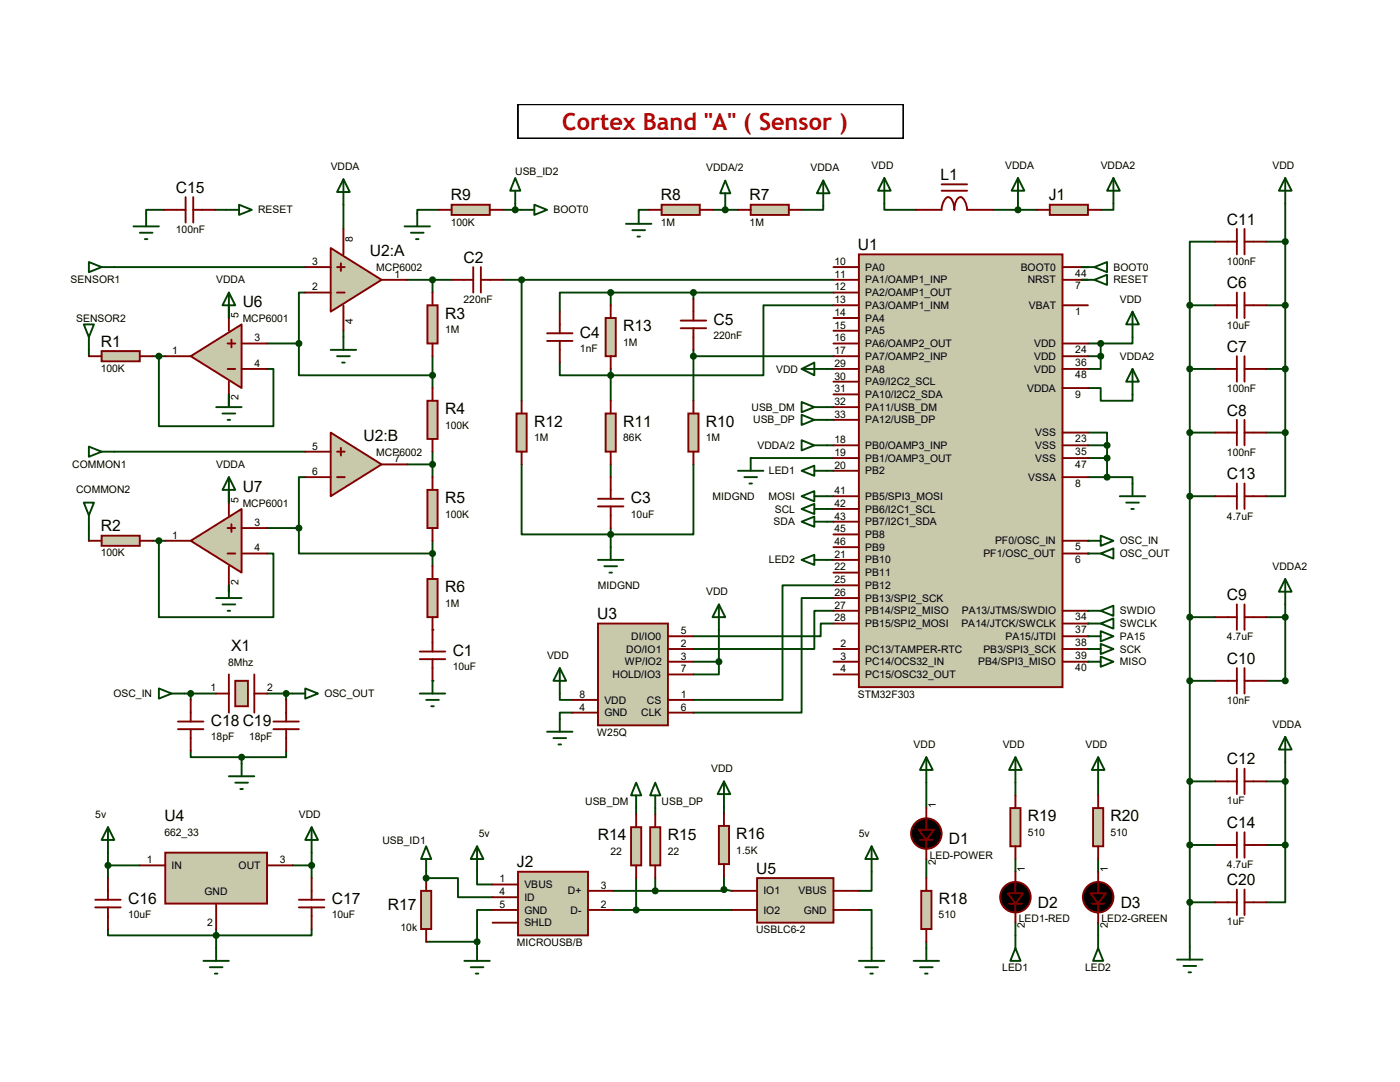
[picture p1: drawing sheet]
<svg xmlns="http://www.w3.org/2000/svg" width="279mm" height="216mm" viewBox="0 0 279 216" stroke-linecap="round" stroke-linejoin="round" font-family="sans-serif">
<path d="M103.3 20.8h77v6.8h-77z" fill="none" stroke="#000" stroke-width=".42"/>
<circle cx="86.3" cy="125.7" r=".19" fill="#004000"/>
<g fill="none" stroke="#004000" stroke-width=".38">
<path d="M68.5 40.9v4.8M81.2 55.8h8.9M86.3 55.8v2.6M86.3 71.1v6.3M111.7 72.3v2.6h10.2M121.9 73.6v6.4M81.2 92.7h5.1M86.3 90.1v5.1M104.1 92.7v13.9h17.8M121.9 92.7v2.5M138.4 92.7v13.9h-16.5M86.3 107.9v5.1"/>
<path d="M121.9 105.4v1.2"/>
</g>
<circle cx="86.3" cy="135.8" r=".19" fill="#004000"/>
<g fill="none" stroke="#004000" stroke-width=".38">
<path d="M22.8 53.3h38.1M100.3 55.8h66M104.1 55.8v24.2M121.9 58.4h-10.2v3.8M121.9 58.4v2.5M121.9 58.4h44.4M129.5 41.9h-2v.2M138.4 58.4v1.2M142.2 41.9h5.1M144.7 41.1v.8M164.3 41.1v.8h-4.3M176.5 40.6v1.3h6.3"/>
<path d="M198.1 41.9h8.9M203.2 40.6v1.3M222.2 40.6v1.3h-2.5M242.5 48.2h-5.1v12.7M252.7 48.2h3.8M256.5 40.6v33h-3.8M68.5 66v1.3M138.4 69.8v10.2M138.4 71.1h27.9M166.3 60.9h-13.9v14h-30.5M217.1 77.4h2.6v2.6h6.3v-1.3M217.1 71.1h2.6"/>
<path d="M217.1 68.5h2.6M219.7 71.1v2.5h-2.6M219.7 68.5v2.6M226 67.3v1.2h-6.3M237.4 73.6h5.1M237.4 60.9v25.4h5.1M237.4 60.9h5.1M252.7 60.9h3.8M22.8 90.1h38.1M149.8 91.4h16.5M165.1 88.9h1.2M165.1 81.2h1.2"/>
<path d="M165.1 83.8h1.2M217.1 86.3h3.8v2.6M217.1 88.9h3.8M217.1 91.4h3.8M217.1 95.2h3.8M220.9 95.2h5.1v1.3M220.9 88.9v6.3M17.7 105.4v2.5M121.9 106.6v2.6M237.4 135.8h5.1M242.5 123.1h-5.1v32.8h5.1M252.7 123.1h3.8"/>
<path d="M256.5 120.6v15.2h-3.8"/>
</g>
<g fill="#004000">
<circle cx="217.1" cy="121.9" r=".19"/>
<circle cx="217.1" cy="124.4" r=".19"/>
</g>
<g fill="none" stroke="#004000" stroke-width=".38">
<path d="M32.7 41.9h-3.5v.7M42.9 41.9h2.3M87.6 41.9h-4.3v.7M100.3 41.9h3.8M102.8 40.6v1.3M215.9 53.3h1.2M215.9 55.8h1.2M165.1 73.6h1.2M256.5 73.6v12.7M237.4 86.3v36.8M237.4 99h5.1M252.7 86.3h3.8"/>
<path d="M256.5 86.3v12.7h-3.8M166.3 116.8h-10.1v22.9h-17.8M166.3 119.3h-6.3v22.9h-21.6M111.7 138.4v1.3h2.6M138.4 132h5.1M143.5 132v2.6h-5.1M143.5 125.7v6.3M166.3 124.4h-2.5v2.6h-25.4M166.3 121.9h-3.8v7.6h-24.1M114.3 142.2h-2.6v1.3M237.4 155.9v12.7h5.1M256.5 152.1v3.8h-3.8"/>
<path d="M21.5 170.1v5.1M21.5 172.7h6.4M58.4 172.7h3.8M62.2 170.1v5.1M85 173.9v1.3h6.4v3.8h6.9M95.2 173.9v2.6h3.1M122.4 177.8h8.4M127 161.2v1.3M127 175.2v6.4M130.8 161.2v1.3M130.8 175.2v2.6M144.5 177.5v.3h-13.7"/>
<path d="M144.5 177.5l1.5 .3M144.5 161v1.3M144.5 175v2.5M173.9 173.9v3.9h-2.5M21.5 185.4v1.2h40.7v-1.2M43.1 185.4v3.8M122.4 181.6h23.6M171.4 181.6h2.5v7.6"/>
</g>
<circle cx="85" cy="175.2" r=".19" fill="#004000"/>
<path d="M36.8 138.4h6.3M38.1 138.4v1.3M53.3 138.4h5.1M57.1 138.4v1.3M38.1 149.8v1.3h10.1M48.2 151.1v1.3M57.1 149.8v1.3h-8.9M184.9 156.2v5M184.9 171.4v3.8M184.9 187.9v1.3" fill="none" stroke="#004000" stroke-width=".38"/>
<g fill="#004000">
<circle cx="217.1" cy="110.4" r=".19"/>
<circle cx="217.1" cy="107.9" r=".19"/>
</g>
<path d="M165.1 99h1.2M165.1 101.6h1.2M165.1 104.1h1.2" fill="none" stroke="#004000" stroke-width=".38"/>
<g fill="#004000">
<circle cx="217.1" cy="129.5" r=".19"/>
<circle cx="217.1" cy="132" r=".19"/>
<circle cx="217.1" cy="127" r=".19"/>
</g>
<g fill="none" stroke="#004000" stroke-width=".38">
<path d="M60.9 58.4h-1.3v10.1M17.7 69.8v1.3M30.4 71.1h2.6M31.7 71.1v13.9h22.9v-11.4h-1.3M45.7 60.9v2.6M45.7 78.7v2.5M53.3 68.5h6.3M59.6 68.5v6.4h26.7M45.7 97.7v2.6M60.9 95.2h-1.3v10.2M165.1 93.9h1.2M30.4 107.9h2.6"/>
<path d="M31.7 107.9v15.2h22.9v-12.7h-1.3M45.7 116.8v1.3M53.3 105.4h6.3M59.6 105.4v5h26.7M165.1 111.7h1.2M202.6 156.2v2.5M219.2 156.2v2.5M256.5 155.9v12.7M202.6 171.4v2.5M219.2 171.4v2.5M237.4 168.6v20.3M252.7 168.6h3.8"/>
<path d="M256.5 168.6v11.4h-3.8M85 187.9h10.2M95.2 187.9v1.3M98.3 181.6h-3.1v6.3M202.6 184.1v2.5M219.2 184.1v2.5M237.4 180h5.1"/>
</g>
<path d="M66 49.5l10.2 6.3-10.2 6.4z" fill="#c8c8aa" stroke="#800000" stroke-width=".38"/>
<path d="M60.9 58.4h5.1M60.9 53.3h5.1M67.3 58.4h1.5M67.3 53.3h1.5M68 52.5v1.6M68.5 45.7v5.1M76.2 55.8h5M68.5 60.9v5.1" fill="none" stroke="#800000" stroke-width=".38"/>
<path d="M66 86.3l10.2 6.4-10.2 6.3z" fill="#c8c8aa" stroke="#800000" stroke-width=".38"/>
<path d="M60.9 95.2h5.1M60.9 90.1h5.1M67.3 95.2h1.5M67.3 90.1h1.5M68 89.4v1.5M76.2 92.7h5" fill="none" stroke="#800000" stroke-width=".38"/>
<path d="M20.3 106.9h7.6v2h-7.6z" fill="#c8c8aa" stroke="#800000" stroke-width=".38"/>
<path d="M17.7 107.9h2.6M27.9 107.9h2.5" fill="none" stroke="#800000" stroke-width=".38"/>
<path d="M85.3 60.9h2v7.6h-2z" fill="#c8c8aa" stroke="#800000" stroke-width=".38"/>
<path d="M86.3 58.4v2.5M86.3 68.5v2.6" fill="none" stroke="#800000" stroke-width=".38"/>
<path d="M85.3 80h2v7.6h-2z" fill="#c8c8aa" stroke="#800000" stroke-width=".38"/>
<path d="M86.3 77.4v2.6M86.3 87.6v2.5" fill="none" stroke="#800000" stroke-width=".38"/>
<path d="M85.3 97.7h2v7.7h-2z" fill="#c8c8aa" stroke="#800000" stroke-width=".38"/>
<path d="M86.3 95.2v2.5M86.3 105.4v2.5" fill="none" stroke="#800000" stroke-width=".38"/>
<path d="M85.3 115.5h2v7.6h-2z" fill="#c8c8aa" stroke="#800000" stroke-width=".38"/>
<path d="M86.3 113v2.5M86.3 123.1v2.6" fill="none" stroke="#800000" stroke-width=".38"/>
<path d="M149.8 40.9h7.6v2h-7.6z" fill="#c8c8aa" stroke="#800000" stroke-width=".38"/>
<path d="M147.3 41.9h2.5M157.4 41.9h2.6" fill="none" stroke="#800000" stroke-width=".38"/>
<path d="M132 40.9h7.7v2h-7.7z" fill="#c8c8aa" stroke="#800000" stroke-width=".38"/>
<path d="M129.5 41.9h2.5M139.7 41.9h2.5" fill="none" stroke="#800000" stroke-width=".38"/>
<path d="M137.4 82.5h2v7.6h-2z" fill="#c8c8aa" stroke="#800000" stroke-width=".38"/>
<path d="M138.4 80v2.5M138.4 90.1v2.6" fill="none" stroke="#800000" stroke-width=".38"/>
<path d="M120.9 82.5h2v7.6h-2z" fill="#c8c8aa" stroke="#800000" stroke-width=".38"/>
<path d="M121.9 80v2.5M121.9 90.1v2.6" fill="none" stroke="#800000" stroke-width=".38"/>
<path d="M103.1 82.5h2v7.6h-2z" fill="#c8c8aa" stroke="#800000" stroke-width=".38"/>
<path d="M90.1 55.8h4.3M94.4 53.3v5.1M96 53.3v5.1M96 55.8h4.3M104.1 80v2.5M104.1 90.1v2.6M83.8 131.5h5.1M83.8 130h5.1M86.3 125.7v4.3M86.3 131.5v4.3" fill="none" stroke="#800000" stroke-width=".38"/>
<g fill="#004000" stroke="#004000" stroke-width=".38">
<circle cx="86.3" cy="74.9" r=".51"/>
<circle cx="86.3" cy="92.7" r=".51"/>
<circle cx="86.3" cy="110.4" r=".51"/>
<circle cx="86.3" cy="55.8" r=".51"/>
</g>
<path d="M120.9 63.5h2v7.6h-2z" fill="#c8c8aa" stroke="#800000" stroke-width=".38"/>
<g fill="none" stroke="#800000" stroke-width=".38">
<path d="M138.4 59.6v4.4M109.2 68h5.1M109.2 66.5h5.1M111.7 62.2v4.3M111.7 68v4.3M121.9 60.9v2.6M121.9 71.1v2.5M135.8 65.5h5.1M135.8 64h5.1M138.4 65.5v4.3M119.3 99.5h5.1M121.9 95.2v4.3"/>
<path d="M119.3 101h5.1M121.9 101v4.4"/>
</g>
<g fill="#004000" stroke="#004000" stroke-width=".38">
<circle cx="121.9" cy="74.9" r=".51"/>
<circle cx="121.9" cy="106.6" r=".51"/>
<circle cx="121.9" cy="58.4" r=".51"/>
<circle cx="144.7" cy="41.9" r=".51"/>
<circle cx="104.1" cy="55.8" r=".51"/>
</g>
<path d="M68.5 35.8l1.3 2.5h-2.5zM68.5 35.8v5.1M144.7 36l1.1 2.6h-2.1zM144.7 38.6v2.5M66 69.8h5.1M67.3 71.1h2.5M68.3 72.3h.5M68.5 67.3v2.5M83.8 138.4h5.1M85 139.7h2.6M86.3 135.8v2.6M86.1 140.9h.5" fill="none" stroke="#004000" stroke-width=".38"/>
<path d="M171.4 50.8h40.6v86.3h-40.6z" fill="#c8c8aa" stroke="#800000" stroke-width=".38"/>
<g fill="none" stroke="#800000" stroke-width=".38">
<path d="M187.9 38.1h5.1M187.9 36.8h5.1M166.3 53.3h5.1M166.3 55.8h5.1M166.3 58.4h5.1M182.8 41.9h5.1a2.69 2.69 0 0 1 1.3-2.6 2.31 2.31 0 0 1 1.3 2.6 2.31 2.31 0 0 1 1.2-2.6 2.69 2.69 0 0 1 1.3 2.6h5.1M212 53.3h5.1M212 55.8h5.1M242.5 48.2h4.3M246.8 45.7v5.1M246.8 58.4v5.1M248.4 45.7v5.1"/>
<path d="M248.4 58.4v5.1M248.4 48.2h4.3M166.3 63.5h5.1M166.3 60.9h5.1M166.3 66h5.1M166.3 68.5h5.1M166.3 71.1h5.1M166.3 73.6h5.1M166.3 76.2h5.1M166.3 78.7h5.1M212 60.9h5.1M212 68.5h5.1"/>
<path d="M212 71.1h5.1M212 73.6h5.1M212 77.4h5.1M242.5 60.9h4.3M242.5 73.6h4.3M246.8 71.1v5.1M248.4 60.9h4.3M248.4 73.6h4.3M248.4 71.1v5.1M166.3 81.2h5.1M166.3 83.8h5.1M166.3 88.9h5.1"/>
<path d="M166.3 91.4h5.1M166.3 93.9h5.1M166.3 99h5.1M212 88.9h5.1M212 91.4h5.1M212 86.3h5.1M212 95.2h5.1M242.5 86.3h4.3M246.8 83.8v5.1M248.4 86.3h4.3M248.4 83.8v5.1M166.3 101.6h5.1"/>
<path d="M166.3 104.1h5.1M166.3 106.6h5.1M166.3 109.2h5.1M166.3 111.7h5.1M166.3 114.3h5.1M166.3 116.8h5.1M166.3 119.3h5.1M212 107.9h5.1M212 110.4h5.1M166.3 121.9h5.1M166.3 124.4h5.1M166.3 129.5h5.1"/>
<path d="M166.3 132h5.1M166.3 134.6h5.1M212 121.9h5.1M212 124.4h5.1M212 129.5h5.1M212 132h5.1M212 127h5.1M242.5 123.1h4.3M242.5 135.8h4.3M246.8 120.6v5.1M246.8 133.3v5.1M248.4 120.6v5.1"/>
<path d="M248.4 133.3v5.1M248.4 123.1h4.3M248.4 135.8h4.3M242.5 155.9h4.3M246.8 153.4v5.1M248.4 153.4v5.1M248.4 155.9h4.3"/>
</g>
<g fill="#004000" stroke="#004000" stroke-width=".38">
<circle cx="138.4" cy="58.4" r=".51"/>
<circle cx="138.4" cy="71.1" r=".51"/>
<circle cx="219.7" cy="68.5" r=".51"/>
<circle cx="219.7" cy="71.1" r=".51"/>
<circle cx="220.9" cy="95.2" r=".51"/>
<circle cx="220.9" cy="91.4" r=".51"/>
<circle cx="220.9" cy="88.9" r=".51"/>
<circle cx="237.4" cy="73.6" r=".51"/>
<circle cx="237.4" cy="86.3" r=".51"/>
<circle cx="237.4" cy="123.1" r=".51"/>
<circle cx="237.4" cy="135.8" r=".51"/>
<circle cx="256.5" cy="60.9" r=".51"/>
<circle cx="256.5" cy="73.6" r=".51"/>
<circle cx="256.5" cy="123.1" r=".51"/>
<circle cx="256.5" cy="48.2" r=".51"/>
<circle cx="237.4" cy="60.9" r=".51"/>
<circle cx="237.4" cy="155.9" r=".51"/>
<circle cx="256.5" cy="135.8" r=".51"/>
</g>
<g fill="none" stroke="#004000" stroke-width=".38">
<path d="M164.3 36l1.3 2.6h-2.6zM164.3 36v5.1M176.5 35.5l1.3 2.6h-2.6zM176.5 35.5v5.1M203.2 35.5l1.2 2.6h-2.5zM203.2 35.5v5.1M256.5 35.5l1.3 2.6h-2.6zM256.5 35.5v5.1M17.7 52.3l2.6 1-2.6 1zM20.3 53.3h2.5M124.9 44.7h5.1M126.2 45.9h2.5"/>
<path d="M127.2 47.2h.5M127.5 42.1v2.6M226 62.2l1.3 2.5h-2.6zM226 73.6l1.3 2.6h-2.6zM226 62.2v5.1M226 73.6v5.1M17.7 89.1l2.6 1-2.6 1zM20.3 90.1h2.5M147.3 93.9h5.1M148.5 95.2h2.6M149.6 96.5h.5M149.8 91.4v2.5"/>
<path d="M160 87.8l2.5 1.1-2.5 1zM160 80.2l2.5 1-2.5 1.1zM160 82.8l2.5 1-2.5 1zM162.5 88.9h2.6M162.5 81.2h2.6M162.5 83.8h2.6M223.5 99h5.1M226 96.5v2.5M16.7 100.3h2.1l-1.1 2.5zM17.7 102.8v2.6M119.3 111.7h5.1M120.6 113h2.5"/>
<path d="M121.6 114.3h.5M121.9 109.2v2.5M224.7 100.3h2.6M225.8 101.6h.5M256.5 115.5l1.3 2.6h-2.6zM256.5 115.5v5.1M256.5 147l1.3 2.6h-2.6zM256.5 147v5.1M234.9 191.5h5.1M236.2 192.7h2.5M237.2 194h.5M237.4 188.9v2.6"/>
</g>
<path d="M209.5 40.9h7.6v2h-7.6z" fill="#c8c8aa" stroke="#800000" stroke-width=".38"/>
<path d="M207 41.9h2.5M217.1 41.9h2.6M242.5 99h4.3M246.8 96.5v5.1M248.4 96.5v5.1M248.4 99h4.3M242.5 168.6h4.3M246.8 166.1v5.1M248.4 166.1v5.1M248.4 168.6h4.3" fill="none" stroke="#800000" stroke-width=".38"/>
<path d="M222.2 35.5l1.3 2.6h-2.6zM222.2 35.5v5.1M80.7 45.2h5.1M82 46.4h2.5M83 47.7h.5M83.3 42.6v2.6M104.1 41.9h2.5M106.6 40.9l2.6 1-2.6 1zM217.1 121.9h2.6M217.1 124.4h2.6M219.7 121.9l2.5-1v2zM219.7 124.4l2.5-1v2z" fill="none" stroke="#004000" stroke-width=".38"/>
<g fill="#004000" stroke="#004000" stroke-width=".38">
<circle cx="203.2" cy="41.9" r=".51"/>
<circle cx="237.4" cy="168.6" r=".51"/>
<circle cx="256.5" cy="155.9" r=".51"/>
<circle cx="237.4" cy="99" r=".51"/>
<circle cx="256.5" cy="86.3" r=".51"/>
</g>
<path d="M90.1 40.9h7.6v2h-7.6z" fill="#c8c8aa" stroke="#800000" stroke-width=".38"/>
<path d="M37 39.3v5.1M38.6 39.3v5.1M32.7 41.9h4.3M38.6 41.9h4.3M87.6 41.9h2.5M97.7 41.9h2.6" fill="none" stroke="#800000" stroke-width=".38"/>
<path d="M26.6 45.2h5.1M27.9 46.4h2.5M28.9 47.7h.5M29.2 42.6v2.6M45.2 41.9h2.5M47.7 40.9l2.5 1-2.5 1zM215.9 53.3h2.5M215.9 55.8h2.5M218.4 53.3l2.5-1v2zM218.4 55.8l2.5-1v2.1z" fill="none" stroke="#004000" stroke-width=".38"/>
<circle cx="102.8" cy="41.9" r=".51" fill="#004000" stroke="#004000" stroke-width=".38"/>
<path d="M119.3 124.4h14v20.3h-14z" fill="#c8c8aa" stroke="#800000" stroke-width=".38"/>
<path d="M114.3 139.7h5M133.3 127h5.1M133.3 129.5h5.1M133.3 132h5.1M133.3 134.6h5.1M133.3 139.7h5.1M114.3 142.2h5M133.3 142.2h5.1" fill="none" stroke="#800000" stroke-width=".38"/>
<path d="M111.7 133.3l1.3 2.5h-2.6zM111.7 133.3v5.1M109.2 146h5.1M110.4 147.3h2.6M111.5 148.5h.5M111.7 143.5v2.5" fill="none" stroke="#004000" stroke-width=".38"/>
<path d="M33 170.1h20.3v10.2h-20.3z" fill="#c8c8aa" stroke="#800000" stroke-width=".38"/>
<path d="M19 179.5h5.1M21.5 175.2v4.3M27.9 172.7h5.1M53.3 172.7h5.1M59.6 179.5h5.1M62.2 175.2v4.3M19 181.1h5.1M21.5 181.1v4.3M43.1 180.3v5.1M59.6 181.1h5.1M62.2 181.1v4.3" fill="none" stroke="#800000" stroke-width=".38"/>
<path d="M21.5 165.1l1.3 2.5h-2.5zM21.5 165.1v5M62.2 165.1l1.3 2.5h-2.6zM62.2 165.1v5M40.6 191.7h5.1M41.9 193h2.5M42.9 194.3h.5M43.1 189.2v2.5" fill="none" stroke="#004000" stroke-width=".38"/>
<g fill="#004000" stroke="#004000" stroke-width=".38">
<circle cx="21.5" cy="172.7" r=".51"/>
<circle cx="62.2" cy="172.7" r=".51"/>
<circle cx="43.1" cy="186.6" r=".51"/>
</g>
<path d="M103.4 173.9h13.9v12.7h-13.9z" fill="#c8c8aa" stroke="#800000" stroke-width=".38"/>
<path d="M98.3 176.5h5.1M98.3 179h5.1M117.3 177.8h5.1M98.3 181.6h5.1M98.3 184.1h5.1M117.3 181.6h5.1" fill="none" stroke="#800000" stroke-width=".38"/>
<path d="M102.8 35.5l1 2.6h-2zM102.8 38.1v2.5M160 73.6l2.5-1.3v2.6zM160 73.6h5.1M143.5 120.6l1.2 2.5h-2.5zM143.5 120.6v5.1M95.2 168.9l1.3 2.5h-2.6zM95.2 168.9v5" fill="none" stroke="#004000" stroke-width=".38"/>
<circle cx="143.5" cy="132" r=".51" fill="#004000" stroke="#004000" stroke-width=".38"/>
<path d="M151.1 175.2h15.2v8.9h-15.2z" fill="#c8c8aa" stroke="#800000" stroke-width=".38"/>
<path d="M146 177.8h5.1M166.3 177.8h5.1M146 181.6h5.1M166.3 181.6h5.1" fill="none" stroke="#800000" stroke-width=".38"/>
<path d="M85 168.9l1.1 2.5h-2.1zM85 171.4v2.5M173.9 168.9l1.3 2.5h-2.5zM173.9 168.9v5M92.7 191.7h5M93.9 193h2.6M95 194.3h.5M95.2 189.2v2.5M171.4 191.7h5.1M172.7 193h2.5M173.7 194.3h.5M173.9 189.2v2.5" fill="none" stroke="#004000" stroke-width=".38"/>
<path d="M125.9 165.1h2.1v7.6h-2.1z" fill="#c8c8aa" stroke="#800000" stroke-width=".38"/>
<path d="M127 162.5v2.6M127 172.7v2.5" fill="none" stroke="#800000" stroke-width=".38"/>
<path d="M129.8 165.1h2v7.6h-2z" fill="#c8c8aa" stroke="#800000" stroke-width=".38"/>
<path d="M130.8 162.5v2.6M130.8 172.7v2.5" fill="none" stroke="#800000" stroke-width=".38"/>
<g fill="#004000" stroke="#004000" stroke-width=".38">
<circle cx="127" cy="181.6" r=".51"/>
<circle cx="130.8" cy="177.8" r=".51"/>
</g>
<path d="M127 156.2l1 2.5h-2.1zM127 158.7v2.5M130.8 156.2l1 2.5h-2zM130.8 158.7v2.5" fill="none" stroke="#004000" stroke-width=".38"/>
<path d="M143.5 164.8h2v7.6h-2z" fill="#c8c8aa" stroke="#800000" stroke-width=".38"/>
<path d="M144.5 162.3v2.5M144.5 172.4v2.6" fill="none" stroke="#800000" stroke-width=".38"/>
<circle cx="144.5" cy="177.5" r=".51" fill="#004000" stroke="#004000" stroke-width=".38"/>
<path d="M144.5 155.9l1.3 2.6h-2.6zM144.5 155.9v5.1" fill="none" stroke="#004000" stroke-width=".38"/>
<path d="M84 177.8h2.1v7.6h-2.1z" fill="#c8c8aa" stroke="#800000" stroke-width=".38"/>
<path d="M85 175.2v2.6M183.6 167.6h2.5M184.9 161.2v4.4M184.9 167.6v3.8M85 185.4v2.5" fill="none" stroke="#800000" stroke-width=".38"/>
<circle cx="85" cy="175.2" r=".51" fill="#004000" stroke="#004000" stroke-width=".38"/>
<g fill="#000" stroke="#800000" stroke-width=".38">
<path d="M183.3 165.6h3.1l-1.5 2z"/>
<circle cx="184.9" cy="166.3" r="3"/>
</g>
<path d="M184.9 151.1l1.2 2.5h-2.5zM184.9 151.1v5.1M182.3 191.7h5.1M183.6 193h2.5M184.6 194.3h.5M184.9 189.2v2.5" fill="none" stroke="#004000" stroke-width=".38"/>
<path d="M183.9 177.8h2v7.6h-2z" fill="#c8c8aa" stroke="#800000" stroke-width=".38"/>
<path d="M45.7 134.6v7.6M50.8 134.6v7.6M184.9 175.2v2.6M184.9 185.4v2.5" fill="none" stroke="#800000" stroke-width=".38"/>
<path d="M46.9 135.8h2.6v5.1h-2.6z" fill="#c8c8aa" stroke="#800000" stroke-width=".38"/>
<g fill="none" stroke="#800000" stroke-width=".38">
<path d="M38.1 139.7v4.3M43.1 138.4h2.6M50.8 138.4h2.5M57.1 139.7v4.3M35.5 144h5.1M35.5 145.5h5.1M38.1 145.5v4.3M54.6 144h5M54.6 145.5h5M57.1 145.5v4.3M202.6 173.9v4.4M246.8 177.5v5.1"/>
<path d="M248.4 177.5v5.1M201.4 180.3h2.5M202.6 180.3v3.8M242.5 180h4.3M248.4 180h4.3"/>
</g>
<g fill="none" stroke="#004000" stroke-width=".38">
<path d="M160 99l2.5-1v2zM160 93.9l2.5-1v2.1zM162.5 99h2.6M162.5 93.9h2.6M160 101.6l2.5-1.1v2.1zM160 104.1l2.5-1v2zM162.5 101.6h2.6M162.5 104.1h2.6M217.1 110.4h2.6M217.1 107.9h2.6M219.7 110.4l2.5-1v2.1zM219.7 106.9l2.5 1-2.5 1z"/>
<path d="M31.7 137.4l2.5 1-2.5 1zM34.2 138.4h2.6M58.4 138.4h2.5M60.9 137.4l2.6 1-2.6 1zM217.1 129.5h2.6M217.1 132h2.6M217.1 127h2.6M219.7 128.5l2.5 1-2.5 1zM219.7 131l2.5 1-2.5 1.1zM219.7 125.9l2.5 1.1-2.5 1zM45.7 154.9h5.1M46.9 156.2h2.6"/>
<path d="M48 157.4h.5M48.2 152.4v2.5"/>
</g>
<g fill="#004000" stroke="#004000" stroke-width=".38">
<circle cx="48.2" cy="151.1" r=".51"/>
<circle cx="38.1" cy="138.4" r=".51"/>
<circle cx="57.1" cy="138.4" r=".51"/>
<circle cx="256.5" cy="168.6" r=".51"/>
<circle cx="237.4" cy="180" r=".51"/>
</g>
<g fill="#000" stroke="#800000" stroke-width=".38">
<path d="M201.1 178.3h3.1l-1.6 2z"/>
<circle cx="202.6" cy="179" r="3"/>
</g>
<path d="M201.6 161.2h2.1v7.7h-2.1z" fill="#c8c8aa" stroke="#800000" stroke-width=".38"/>
<path d="M202.6 158.7v2.5M202.6 168.9v2.5M219.2 173.9v4.4M217.9 180.3h2.5M219.2 180.3v3.8" fill="none" stroke="#800000" stroke-width=".38"/>
<path d="M160 111.7l2.5-1v2zM162.5 111.7h2.6M202.6 189.2l1.1 2.5h-2.1zM202.6 186.6v2.6M219.2 189.2l1 2.5h-2.1zM219.2 186.6v2.6" fill="none" stroke="#004000" stroke-width=".38"/>
<g fill="#000" stroke="#800000" stroke-width=".38">
<path d="M217.6 178.3h3.1l-1.5 2z"/>
<circle cx="219.2" cy="179" r="3"/>
</g>
<path d="M218.1 161.2h2.1v7.7h-2.1z" fill="#c8c8aa" stroke="#800000" stroke-width=".38"/>
<path d="M219.2 158.7v2.5M219.2 168.9v2.5" fill="none" stroke="#800000" stroke-width=".38"/>
<path d="M38.1 71.1l10.1-6.4v12.7z" fill="#c8c8aa" stroke="#800000" stroke-width=".38"/>
<path d="M33 71.1h5.1M45.4 73.6h1.5M45.4 68.5h1.5M45.7 60.9v5.1M45.7 76.2v5M46.2 67.8v1.5M48.2 73.6h5.1M48.2 68.5h5.1" fill="none" stroke="#800000" stroke-width=".38"/>
<path d="M45.7 58.4l1.2 2.5h-2.5zM45.7 58.4v5.1M16.7 64.7h2.1l-1.1 2.6zM17.7 67.3v2.5M45.7 78.7v2.5M43.1 81.2h5.1M44.4 82.5h2.5M45.4 83.8h.5" fill="none" stroke="#004000" stroke-width=".38"/>
<path d="M20.3 70.1h7.6v2h-7.6z" fill="#c8c8aa" stroke="#800000" stroke-width=".38"/>
<path d="M17.7 71.1h2.6M27.9 71.1h2.5" fill="none" stroke="#800000" stroke-width=".38"/>
<g fill="#004000" stroke="#004000" stroke-width=".38">
<circle cx="59.6" cy="68.5" r=".51"/>
<circle cx="31.7" cy="71.1" r=".51"/>
</g>
<path d="M38.1 107.9l10.1-6.3v12.7z" fill="#c8c8aa" stroke="#800000" stroke-width=".38"/>
<path d="M45.7 97.7v5.1M33 107.9h5.1M45.4 110.4h1.5M45.4 105.4h1.5M45.7 113v5.1M46.2 104.6v1.5M48.2 110.4h5.1M48.2 105.4h5.1" fill="none" stroke="#800000" stroke-width=".38"/>
<path d="M45.7 95.2l1.2 2.5h-2.5zM45.7 95.2v5.1M43.1 119.3h5.1M45.7 116.8v2.5M44.4 120.6h2.5M45.4 121.9h.5M202.6 151.1l1.3 2.5h-2.5zM202.6 151.1v5.1M219.2 151.1l1.2 2.5h-2.5zM219.2 151.1v5.1" fill="none" stroke="#004000" stroke-width=".38"/>
<g fill="#004000" stroke="#004000" stroke-width=".38">
<circle cx="59.6" cy="105.4" r=".51"/>
<circle cx="31.7" cy="107.9" r=".51"/>
<circle cx="95.2" cy="187.9" r=".51"/>
</g>
<text font-size="4.7" fill="#c60000" x="112.2" y="25.9">Cortex Band &quot;A&quot; ( Sensor )</text>
<g font-size="3.1">
<text x="187.7" y="35.9">L1</text>
<text x="35.1" y="38.5">C15</text>
<text x="90" y="40">R9</text>
<text x="131.9" y="40">R8</text>
<text x="149.6" y="40">R7</text>
<text x="209.3" y="40">J1</text>
<text x="244.9" y="44.8">C11</text>
<text x="73.8" y="51.2">U2:A</text>
<text x="92.5" y="52.4">C2</text>
<text x="171.2" y="49.9">U1</text>
<text x="244.9" y="57.5">C6</text>
<text x="48.4" y="61.3">U6</text>
<text x="88.8" y="63.6">R3</text>
<text x="142.4" y="64.9">C5</text>
<text x="20.1" y="69.2">R1</text>
<text x="115.7" y="67.4">C4</text>
<text x="124.4" y="66.1">R13</text>
<text x="244.9" y="70.2">C7</text>
<text x="88.8" y="82.6">R4</text>
<text x="244.9" y="82.9">C8</text>
<text x="72.6" y="88">U2:B</text>
<text x="106.6" y="85.2">R12</text>
<text x="124.4" y="85.2">R11</text>
<text x="140.8" y="85.2">R10</text>
<text x="244.9" y="95.6">C13</text>
<text x="48.4" y="98.2">U7</text>
<text x="88.8" y="100.4">R5</text>
<text x="125.9" y="100.4">C3</text>
<text x="20.1" y="106">R2</text>
<text x="88.8" y="118.2">R6</text>
<text x="244.9" y="119.7">C9</text>
<text x="119.2" y="123.5">U3</text>
<text x="46.1" y="129.9">X1</text>
<text x="90.3" y="130.9">C1</text>
<text x="244.9" y="132.4">C10</text>
<text x="42.1" y="144.8">C18 C19</text>
<text x="244.9" y="152.5">C12</text>
<text x="32.8" y="163.9">U4</text>
<text x="119.3" y="167.7">R14</text>
<text x="133.3" y="167.7">R15</text>
<text x="146.9" y="167.4">R16</text>
<text x="205.1" y="163.9">R19</text>
<text x="221.6" y="163.9">R20</text>
<text x="244.9" y="165.2">C14</text>
<text x="103.2" y="173.1">J2</text>
<text x="189.4" y="168.4">D1</text>
<text x="150.9" y="174.3">U5</text>
<text x="244.9" y="176.6">C20</text>
<text x="25.6" y="180.4">C16</text>
<text x="66.2" y="180.4">C17</text>
<text x="77.4" y="181.7">R17</text>
<text x="187.3" y="180.4">R18</text>
<text x="207.1" y="181.1">D2</text>
<text x="223.7" y="181.1">D3</text>
</g>
<g font-size="2.1">
<text x="66" y="34">VDDA</text>
<text x="102.8" y="35">USB_ID2</text>
<text x="140.9" y="34.2">VDDA/2</text>
<text x="161.8" y="34.2">VDDA</text>
<text x="174" y="33.7">VDD</text>
<text x="200.6" y="33.7">VDDA</text>
<text x="219.7" y="33.7">VDDA2</text>
<text x="254" y="33.7">VDD</text>
<text x="35.1" y="46.5">100nF</text>
<text x="51.5" y="42.6">RESET</text>
<text x="90" y="45">100K</text>
<text x="110.4" y="42.6">BOOT0</text>
<text x="131.9" y="45">1M</text>
<text x="149.6" y="45">1M</text>
<text x="62.3" y="52.9">3</text>
<text x="70.4" y="48.2" transform="rotate(-90 70.4 48.2)">8</text>
<text x="166.5" y="52.9">10</text>
<text x="244.9" y="52.9">100nF</text>
<text x="14.1" y="56.6">SENSOR1</text>
<text x="43.1" y="56.6">VDDA</text>
<text x="62.3" y="58">2</text>
<text x="75.1" y="54.1">MCP6002</text>
<text x="78.7" y="55.4">1</text>
<text x="166.5" y="55.4">11</text>
<text x="166.5" y="58">12</text>
<text x="172.7" y="54">PA0</text>
<text x="172.7" y="56.6">PA1/OAMP1_INP</text>
<text x="172.7" y="59.1">PA2/OAMP1_OUT</text>
<text x="203.7" y="54">BOOT0</text>
<text x="205.1" y="56.6">NRST</text>
<text x="214.6" y="55.2">44</text>
<text x="214.6" y="57.7">7</text>
<text x="222.2" y="54">BOOT0</text>
<text x="222.2" y="56.6">RESET</text>
<text x="15.2" y="64.2">SENSOR2</text>
<text x="47.6" y="63.5" transform="rotate(-90 47.6 63.5)">5</text>
<text x="48.4" y="64.3">MCP6001</text>
<text x="70.4" y="64.6" transform="rotate(-90 70.4 64.6)">4</text>
<text x="92.5" y="60.5">220nF</text>
<text x="166.5" y="63">14</text>
<text x="166.5" y="60.5">13</text>
<text x="166.5" y="65.6">15</text>
<text x="172.7" y="64.2">PA4</text>
<text x="172.7" y="61.6">PA3/OAMP1_INM</text>
<text x="205.3" y="61.6">VBAT</text>
<text x="214.6" y="62.8">1</text>
<text x="223.5" y="60.4">VDD</text>
<text x="244.9" y="65.6">10uF</text>
<text x="34.4" y="70.7">1</text>
<text x="50.8" y="68.1">3</text>
<text x="88.8" y="66.5">1M</text>
<text x="115.7" y="70.3">1nF</text>
<text x="124.4" y="69">1M</text>
<text x="142.4" y="67.7">220nF</text>
<text x="166.5" y="68.1">16</text>
<text x="166.5" y="70.7">17</text>
<text x="172.7" y="66.7">PA5</text>
<text x="172.7" y="69.3">PA6/OAMP2_OUT</text>
<text x="172.7" y="71.8">PA7/OAMP2_INP</text>
<text x="206.4" y="69.3">VDD</text>
<text x="206.4" y="71.8">VDD</text>
<text x="214.6" y="70.4">24</text>
<text x="223.5" y="71.8">VDDA2</text>
<text x="20.1" y="74.2">100K</text>
<text x="50.8" y="73.2">4</text>
<text x="154.9" y="74.3">VDD</text>
<text x="166.5" y="73.2">29</text>
<text x="166.5" y="75.7">30</text>
<text x="172.7" y="74.3">PA8</text>
<text x="172.7" y="76.9">PA9/I2C2_SCL</text>
<text x="206.4" y="74.3">VDD</text>
<text x="214.6" y="73">36</text>
<text x="214.6" y="75.5">48</text>
<text x="47.6" y="79.8" transform="rotate(-90 47.6 79.8)">2</text>
<text x="150" y="82">USB_DM</text>
<text x="166.5" y="78.3">31</text>
<text x="166.5" y="80.8">32</text>
<text x="166.5" y="83.4">33</text>
<text x="172.7" y="79.4">PA10/I2C2_SDA</text>
<text x="172.7" y="82">PA11/USB_DM</text>
<text x="205" y="78.1">VDDA</text>
<text x="214.6" y="79.3">9</text>
<text x="244.9" y="78.3">100nF</text>
<text x="62.3" y="89.7">5</text>
<text x="88.8" y="85.5">100K</text>
<text x="106.6" y="88.1">1M</text>
<text x="124.4" y="88.1">86K</text>
<text x="140.8" y="88.1">1M</text>
<text x="150.3" y="84.5">USB_DP</text>
<text x="151.2" y="89.6">VDDA/2</text>
<text x="166.5" y="88.4">18</text>
<text x="172.7" y="84.5">PA12/USB_DP</text>
<text x="172.7" y="89.6">PB0/OAMP3_INP</text>
<text x="206.6" y="87">VSS</text>
<text x="206.6" y="89.6">VSS</text>
<text x="214.6" y="88.2">23</text>
<text x="14.4" y="93.4">COMMON1</text>
<text x="43.1" y="93.4">VDDA</text>
<text x="62.3" y="94.8">6</text>
<text x="75.1" y="91">MCP6002</text>
<text x="78.7" y="92.2">7</text>
<text x="153.5" y="94.7">LED1</text>
<text x="166.5" y="91">19</text>
<text x="166.5" y="93.5">20</text>
<text x="172.7" y="92.1">PB1/OAMP3_OUT</text>
<text x="172.7" y="94.7">PB2</text>
<text x="205.2" y="95.9">VSSA</text>
<text x="206.6" y="92.1">VSS</text>
<text x="214.6" y="90.8">35</text>
<text x="214.6" y="93.3">47</text>
<text x="244.9" y="91">100nF</text>
<text x="15.2" y="98.5">COMMON2</text>
<text x="47.6" y="100.3" transform="rotate(-90 47.6 100.3)">5</text>
<text x="48.4" y="101.1">MCP6001</text>
<text x="142.2" y="99.7">MIDGND</text>
<text x="153.4" y="99.7">MOSI</text>
<text x="166.5" y="98.6">41</text>
<text x="166.5" y="101.1">42</text>
<text x="172.7" y="99.7">PB5/SPI3_MOSI</text>
<text x="214.6" y="97.1">8</text>
<text x="34.4" y="107.5">1</text>
<text x="50.8" y="104.9">3</text>
<text x="88.8" y="103.3">100K</text>
<text x="125.9" y="103.3">10uF</text>
<text x="154.4" y="104.8">SDA</text>
<text x="154.6" y="102.3">SCL</text>
<text x="166.5" y="103.7">43</text>
<text x="166.5" y="106.2">45</text>
<text x="172.7" y="102.3">PB6/I2C1_SCL</text>
<text x="172.7" y="104.8">PB7/I2C1_SDA</text>
<text x="172.7" y="107.4">PB8</text>
<text x="244.9" y="103.7">4.7uF</text>
<text x="20.1" y="111">100K</text>
<text x="50.8" y="110">4</text>
<text x="153.5" y="112.4">LED2</text>
<text x="166.5" y="108.8">46</text>
<text x="166.5" y="111.3">21</text>
<text x="166.5" y="113.8">22</text>
<text x="172.7" y="109.9">PB9</text>
<text x="172.7" y="112.4">PB10</text>
<text x="196.3" y="111.2">PF1/OSC_OUT</text>
<text x="198.6" y="108.6">PF0/OSC_IN</text>
<text x="214.6" y="109.8">5</text>
<text x="214.6" y="112.4">6</text>
<text x="223.5" y="111.2">OSC_OUT</text>
<text x="223.5" y="108.6">OSC_IN</text>
<text x="254" y="113.7">VDDA2</text>
<text x="47.6" y="116.7" transform="rotate(-90 47.6 116.7)">2</text>
<text x="119.3" y="117.5">MIDGND</text>
<text x="140.9" y="118.8">VDD</text>
<text x="166.5" y="116.4">25</text>
<text x="166.5" y="118.9">26</text>
<text x="172.7" y="115">PB11</text>
<text x="172.7" y="117.5">PB12</text>
<text x="88.8" y="121">1M</text>
<text x="166.5" y="121.5">27</text>
<text x="166.5" y="124">28</text>
<text x="172.7" y="120.1">PB13/SPI2_SCK</text>
<text x="172.7" y="122.6">PB14/SPI2_MISO</text>
<text x="172.7" y="125.1">PB15/SPI2_MOSI</text>
<text x="191.9" y="125.1">PA14/JTCK/SWCLK</text>
<text x="191.9" y="122.6">PA13/JTMS/SWDIO</text>
<text x="214.6" y="123.8">34</text>
<text x="223.5" y="122.6">SWDIO</text>
<text x="223.5" y="125.1">SWCLK</text>
<text x="109.2" y="131.5">VDD</text>
<text x="125" y="130.2">DO/IO1</text>
<text x="126" y="127.7">DI/IO0</text>
<text x="135.9" y="126.5">5</text>
<text x="135.9" y="129.1">2</text>
<text x="135.9" y="131.6">3</text>
<text x="167.7" y="129.1">2</text>
<text x="167.7" y="131.6">3</text>
<text x="172.7" y="130.2">PC13/TAMPER-RTC</text>
<text x="196.3" y="130.2">PB3/SPI3_SCK</text>
<text x="200.7" y="127.7">PA15/JTDI</text>
<text x="214.6" y="126.3">37</text>
<text x="214.6" y="128.9">38</text>
<text x="214.6" y="131.4">39</text>
<text x="223.5" y="130.2">SCK</text>
<text x="223.5" y="127.7">PA15</text>
<text x="244.9" y="127.8">4.7uF</text>
<text x="42" y="138">1</text>
<text x="45.5" y="132.8">8Mhz</text>
<text x="53.3" y="138">2</text>
<text x="90.3" y="133.7">10uF</text>
<text x="122.3" y="135.3">HOLD/IO3</text>
<text x="124.7" y="132.8">WP/IO2</text>
<text x="135.9" y="134.2">7</text>
<text x="167.7" y="134.2">4</text>
<text x="172.7" y="132.8">PC14/OCS32_IN</text>
<text x="172.7" y="135.3">PC15/OSC32_OUT</text>
<text x="195.2" y="132.8">PB4/SPI3_MISO</text>
<text x="214.6" y="133.9">40</text>
<text x="223.5" y="132.8">MISO</text>
<text x="22.6" y="139.1">OSC_IN</text>
<text x="64.7" y="139.1">OSC_OUT</text>
<text x="115.7" y="139.2">8</text>
<text x="115.7" y="141.8">4</text>
<text x="120.6" y="140.4">VDD</text>
<text x="120.6" y="142.9">GND</text>
<text x="128" y="142.9">CLK</text>
<text x="129.1" y="140.4">CS</text>
<text x="135.9" y="139.2">1</text>
<text x="135.9" y="141.8">6</text>
<text x="171.2" y="139.2">STM32F303</text>
<text x="244.9" y="140.5">10nF</text>
<text x="42.1" y="147.7">18pF</text>
<text x="49.7" y="147.7">18pF</text>
<text x="119.2" y="146.8">W25Q</text>
<text x="182.3" y="149.3">VDD</text>
<text x="200.1" y="149.3">VDD</text>
<text x="216.6" y="149.3">VDD</text>
<text x="254" y="145.2">VDDA</text>
<text x="141.9" y="154.1">VDD</text>
<text x="116.8" y="160.7">USB_DM</text>
<text x="132" y="160.7">USB_DP</text>
<text x="186.8" y="161.2" transform="rotate(-90 186.8 161.2)">1</text>
<text x="244.9" y="160.5">1uF</text>
<text x="19" y="163.2">5v</text>
<text x="32.8" y="166.8">662_33</text>
<text x="59.6" y="163.2">VDD</text>
<text x="95.5" y="167">5v</text>
<text x="171.4" y="167">5v</text>
<text x="205.1" y="166.8">510</text>
<text x="221.6" y="166.8">510</text>
<text x="29.3" y="172.3">1</text>
<text x="34.2" y="173.4">IN</text>
<text x="47.6" y="173.4">OUT</text>
<text x="55.8" y="172.3">3</text>
<text x="76.3" y="168.3">USB_ID1</text>
<text x="121.8" y="170.6">22</text>
<text x="133.3" y="170.6">22</text>
<text x="146.9" y="170.3">1.5K</text>
<text x="185.6" y="171.3">LED-POWER</text>
<text x="186.8" y="172.6" transform="rotate(-90 186.8 172.6)">2</text>
<text x="204.6" y="173.9" transform="rotate(-90 204.6 173.9)">1</text>
<text x="221.1" y="173.9" transform="rotate(-90 221.1 173.9)">1</text>
<text x="244.9" y="173.2">4.7uF</text>
<text x="40.8" y="178.6">GND</text>
<text x="99.7" y="176.1">1</text>
<text x="99.7" y="178.6">4</text>
<text x="104.7" y="177.2">VBUS</text>
<text x="104.7" y="179.7">ID</text>
<text x="113.3" y="178.5">D+</text>
<text x="119.9" y="177.3">3</text>
<text x="152.4" y="178.5">IO1</text>
<text x="159.3" y="178.5">VBUS</text>
<text x="25.6" y="183.3">10uF</text>
<text x="41.4" y="184.7">2</text>
<text x="66.2" y="183.3">10uF</text>
<text x="79.9" y="185.8">10k</text>
<text x="99.7" y="181.1">5</text>
<text x="104.7" y="182.3">GND</text>
<text x="104.7" y="184.8">SHLD</text>
<text x="113.9" y="182.3">D-</text>
<text x="119.9" y="181.1">2</text>
<text x="152.4" y="182.3">IO2</text>
<text x="160.4" y="182.3">GND</text>
<text x="187.3" y="183.3">510</text>
<text x="203.3" y="184">LED1-RED</text>
<text x="204.6" y="185.2" transform="rotate(-90 204.6 185.2)">2</text>
<text x="219.8" y="184">LED2-GREEN</text>
<text x="221.1" y="185.2" transform="rotate(-90 221.1 185.2)">2</text>
<text x="244.9" y="184.7">1uF</text>
<text x="103.2" y="188.7">MICROUSB/B</text>
<text x="150.9" y="186.2">USBLC6-2</text>
<text x="200" y="193.7">LED1</text>
<text x="216.5" y="193.7">LED2</text>
</g>
</svg>
